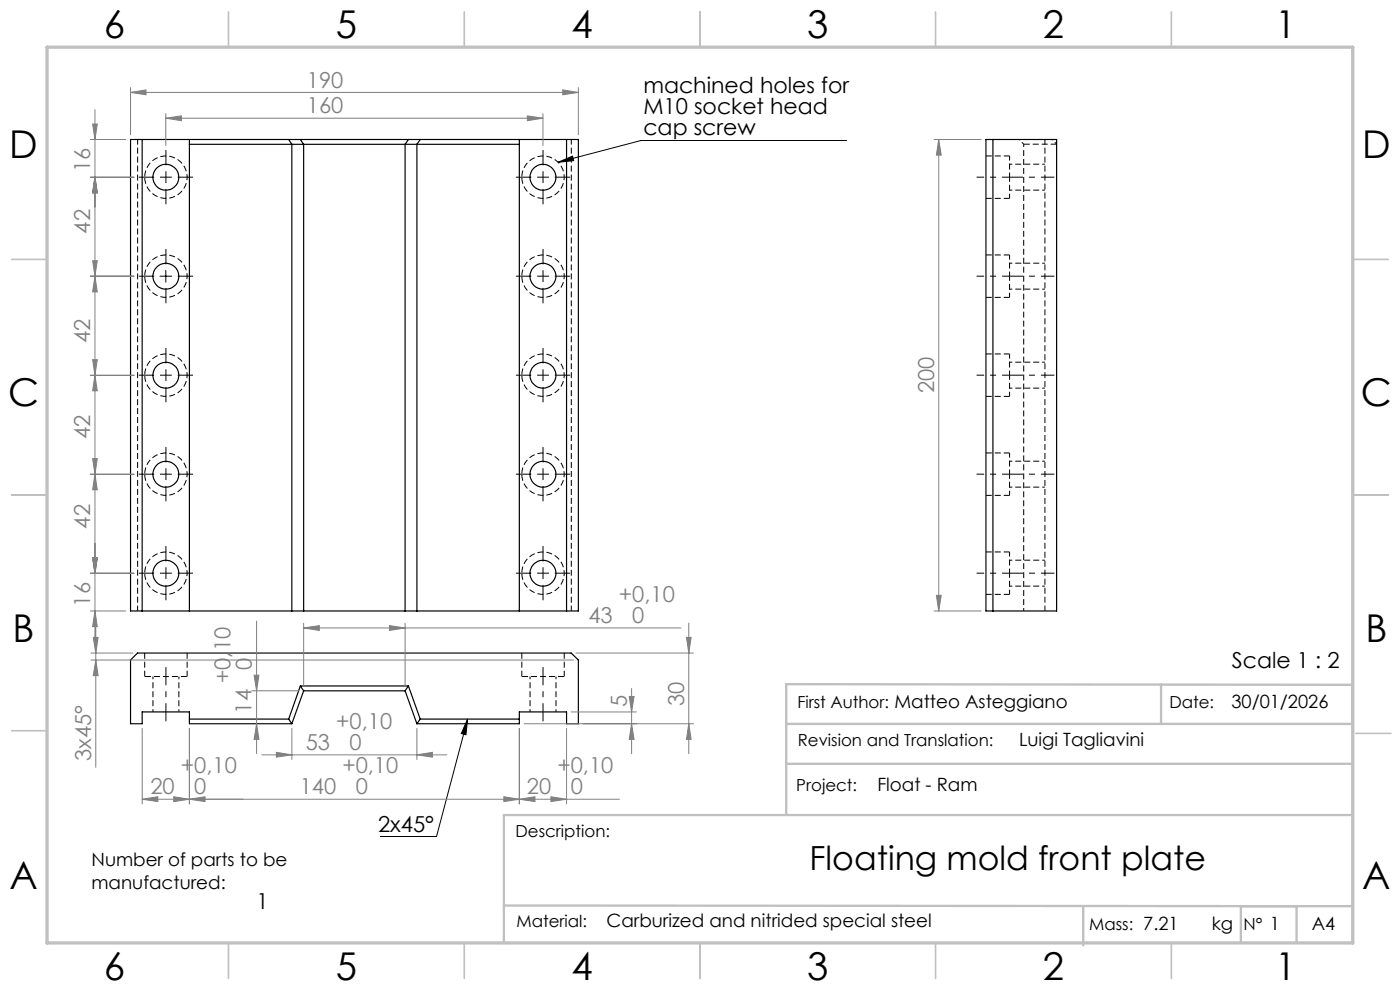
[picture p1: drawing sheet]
<svg xmlns="http://www.w3.org/2000/svg" width="297mm" height="210mm" viewBox="0 0 297 210" stroke-linecap="round" stroke-linejoin="round" font-family="sans-serif">
<path d="M30.7 37.6a4.5 4.5 0 0 1 6.6-4 4.5 4.5 0 0 1 .5 7.6 4.5 4.5 0 0 1-7.1-3v-.6M110.7 37.6a4.5 4.5 0 0 1 6.6-4 4.5 4.5 0 0 1 .5 7.6 4.5 4.5 0 0 1-7.1-3v-.6M30.7 58.6a4.5 4.5 0 0 1 6.6-4 4.5 4.5 0 0 1 .5 7.6 4.5 4.5 0 0 1-7.1-3v-.6M110.7 58.6a4.5 4.5 0 0 1 6.6-4 4.5 4.5 0 0 1 .5 7.6 4.5 4.5 0 0 1-7.1-3v-.6M30.7 79.6a4.5 4.5 0 0 1 6.6-4 4.5 4.5 0 0 1 .5 7.6 4.5 4.5 0 0 1-7.1-3v-.6M110.7 79.6a4.5 4.5 0 0 1 6.6-4 4.5 4.5 0 0 1 .5 7.6 4.5 4.5 0 0 1-7.1-3v-.6M30.7 100.6a4.5 4.5 0 0 1 6.6-4 4.5 4.5 0 0 1 .5 7.6 4.5 4.5 0 0 1-7.1-3v-.6M110.7 100.6a4.5 4.5 0 0 1 6.6-4 4.5 4.5 0 0 1 .5 7.6 4.5 4.5 0 0 1-7.1-3v-.6M30.7 121.6a4.5 4.5 0 0 1 6.6-4 4.5 4.5 0 0 1 .5 7.6 4.5 4.5 0 0 1-7.1-3v-.6M110.7 121.6a4.5 4.5 0 0 1 6.6-4 4.5 4.5 0 0 1 .5 7.6 4.5 4.5 0 0 1-7.1-3v-.6" fill="none" stroke="#000" stroke-width=".21" stroke-dasharray="1.3 .6" stroke-dashoffset="-.2" stroke-linecap="butt"/>
<path d="M121.2 29.6v100M221.7 29.6v100M29.2 129.6v-100" fill="none" stroke="#000" stroke-width=".21" stroke-dasharray="1.3 .6" stroke-dashoffset=".2" stroke-linecap="butt"/>
<g fill="none" stroke="#000" stroke-width=".25">
<path d="M27.7 29.6h95v100h-95zM30.2 29.6v100M40.2 30.6h70M40.2 29.6v100M61.2 29.6l.7 1v99M63.7 29.6l.7 1v99M86.6 29.6l-.7 1v99M89.1 29.6l-.7 1v99M110.2 29.6v100M120.2 29.6v100M209.2 29.6h15v100h-15zM210.6 29.6v100"/>
<path d="M40.2 152.5h21M61.2 152.5l.7 1M61.9 153.5h-21.7v-2.5h-10v2.5h-2.5v-13.5l1.5-1.5h92l1.5 1.5v13.5h-2.5v-2.5h-10v2.5h-21.8M63.7 145.5h22.9M63.7 145.5l-2.5 7M63.7 145.5l.7 1M64.4 146.5l-2.5 7M64.4 146.5h21.5M85.9 146.5l2.5 7M86.6 145.5l2.5 7M86.6 145.5l-.7 1M89.1 152.5h21.1"/>
<path d="M89.1 152.5l-.7 1"/>
<circle cx="35.2" cy="37.6" r="2.75"/>
<circle cx="115.2" cy="37.6" r="2.75"/>
<circle cx="35.2" cy="58.6" r="2.75"/>
<circle cx="115.2" cy="58.6" r="2.75"/>
<circle cx="35.2" cy="79.6" r="2.75"/>
<circle cx="115.2" cy="79.6" r="2.75"/>
<circle cx="35.2" cy="100.6" r="2.75"/>
<circle cx="115.2" cy="100.6" r="2.75"/>
<circle cx="35.2" cy="121.6" r="2.75"/>
<circle cx="115.2" cy="121.6" r="2.75"/>
</g>
<path d="M30.7 143.5h9M110.7 143.5h9" fill="none" stroke="#000" stroke-width=".21" stroke-dasharray="1.3 .6" stroke-dashoffset="-.1" stroke-linecap="butt"/>
<g fill="none" stroke="#000" stroke-width=".21" stroke-dasharray="1.3 .6" stroke-linecap="butt">
<path d="M214.2 33.1h-5M217.2 30.6h7M209.2 42.1h5M214.2 54.1h-5M209.2 63.1h5M214.2 75.1h-5M209.2 84.1h5M214.2 96.1h-5M209.2 105.1h5M214.2 117.1h-5M30.7 138.5v5M110.7 138.5v5"/>
<path d="M209.2 126.1h5M39.7 143.5v-5M119.7 143.5v-5"/>
</g>
<g fill="none" stroke="#000" stroke-width=".21" stroke-dasharray="1.3 .6" stroke-dashoffset=".7" stroke-linecap="butt">
<path d="M217.2 30.6l-1-1M217.2 30.6v99M221.7 34.8h-7.5M224.2 30.6l-1-1M214.2 40.3h7.5M221.7 55.8h-7.5M214.2 61.3h7.5M221.7 76.8h-7.5M214.2 82.3h7.5M221.7 97.8h-7.5M214.2 103.3h7.5M221.7 118.8h-7.5"/>
<path d="M214.2 124.3h7.5M32.4 143.5v7.5M37.9 151v-7.5M112.4 143.5v7.5M117.9 151v-7.5"/>
</g>
<path d="M214.2 37.6v-4.5M214.2 58.6v-4.5M214.2 42.1v-4.5M214.2 63.1v-4.5M214.2 79.6v-4.5M214.2 84.1v-4.5M214.2 100.6v-4.5M214.2 105.1v-4.5M214.2 121.6v-4.5M214.2 126.1v-4.5" fill="none" stroke="#000" stroke-width=".21" stroke-dasharray="1.3 .6" stroke-dashoffset=".3" stroke-linecap="butt"/>
<path d="M118.4 34.4l3.1-1.3 .2 1zM179.6 29.8h-43.6l-17.6 4.6M33.9 58.6h2.5M35.2 57.4v2.5M99.2 152.5l-.4 3.3-.9-.2zM99.2 152.5l-6.6 24.9h-11.9" fill="none" stroke="#000" stroke-width=".21"/>
<g fill="none" stroke="#808080" stroke-width=".21">
<path d="M27.7 19.6l3.3-.5v1zM27.7 18.6v10M27.7 19.6h95M119.4 19.1l3.3 .5-3.3 .5zM122.7 18.6v10M19.2 29.6h7.5M19.2 37.6h9.2M19.6 26.3h1l-.5 3.3zM20.1 37.6l.5 3.3h-1zM20.1 23.2v112.8M35.2 25.1l3.3-.5v1zM35.2 24.1v6.8"/>
<path d="M35.2 25.1h80M111.9 24.6l3.3 .5-3.3 .5zM115.2 24.1v6.8M198.2 29.6h9.9M199.1 29.6l.6 3.3h-1.1zM199.1 29.6v100M19.2 58.6h9.2M19.6 55.3h1l-.5 3.3zM20.1 58.6l.5 3.3h-1zM19.2 79.6h9.2M19.6 76.3h1l-.5 3.3zM20.1 79.6l.5 3.3h-1z"/>
<path d="M19.6 97.3h1l-.5 3.3zM19.2 100.6h9.2M19.6 118.3h1l-.5 3.3zM20.1 100.6l.5 3.3h-1zM19.2 129.6h7.5M19.2 121.6h9.2M19.3 138.5h8.9M19.8 135.2h1l-.5 3.3zM20.1 129.6l.5 3.3h-1zM20.3 132.2v30.6M54.4 131.8v28.1M64.4 133.2l3.3-.5v1z"/>
<path d="M64.4 132.2v13.3M64.4 133.2h80.1M82.6 132.7l3.3 .5-3.3 .5zM85.9 132.2v13.3M122.2 138.5h24.9M145.6 135.2h1l-.5 3.3zM146.1 132.2v27.7M198.2 129.6h9.9M198.6 126.3h1.1l-.6 3.3zM19.3 140h102.4M20.3 140l.5 3.3h-1zM30.2 154.5v16"/>
<path d="M40.2 154.5v16M53.4 146.5h10M53.9 143.2h1l-.5 3.3zM54.4 153.5l.5 3.3h-1zM58.6 159.6l3.3 .5-3.3 .5zM61.9 154.5v6.6M88.4 154.5v6.6M110.2 154.5v16M111.2 153.5h35.9M120.2 154.5v16M121.2 151h13.8M133.5 147.7h1l-.5 3.3z"/>
<path d="M134 153.5l.5 3.3h-1zM134 146v13.9M146.1 153.5l.5 3.3h-1zM30.2 169.5l3.3-.5v1zM30.2 169.5h101.2M36.9 169l3.3 .5-3.3 .5zM40.2 169.5l3.3-.5v1zM55.6 160.1h39.2M88.4 160.1l3.3-.5v1zM106.9 169l3.3 .5-3.3 .5zM110.2 169.5l3.3-.5v1zM116.9 169l3.3 .5-3.3 .5z"/>
</g>
<g fill="none" stroke="#000" stroke-width=".21" stroke-dasharray="15.2 1.3 1.3 1.3" stroke-linecap="butt">
<path d="M32.7 37.6h-3.3M35.2 37.6v-1.3M35.2 37.6h-1.3M35.2 37.6v1.2M35.2 37.6h1.2M35.2 35.1v-3.3M37.7 37.6h3.2M112.7 37.6h-3.3M115.2 37.6v-1.3M115.2 37.6h-1.3M115.2 37.6v1.2M115.2 37.6h1.2"/>
<path d="M115.2 35.1v-3.3M117.7 37.6h3.2M32.7 58.6h-3.3M35.2 56.1v-3.3M35.2 40.1v3.2M37.7 58.6h3.2M112.7 58.6h-3.3M115.2 40.1v3.2M115.2 58.6v-1.3M115.2 58.6h-1.3M115.2 58.6v1.2M115.2 58.6h1.2"/>
<path d="M115.2 56.1v-3.3M117.7 58.6h3.2M32.7 79.6h-3.3M35.2 61.1v3.2M35.2 79.6v-1.3M35.2 79.6h-1.3M35.2 79.6v1.2M35.2 79.6h1.2M35.2 77.1v-3.3M37.7 79.6h3.2M112.7 79.6h-3.3M115.2 61.1v3.2"/>
<path d="M115.2 79.6v-1.3M115.2 79.6h-1.3M115.2 79.6v1.2M115.2 79.6h1.2M115.2 77.1v-3.3M117.7 79.6h3.2M35.2 82.1v3.2M35.2 98.1v-3.3M115.2 82.1v3.2M115.2 98.1v-3.3M32.7 100.6h-3.3M35.2 100.6v-1.3"/>
<path d="M35.2 100.6h-1.3M35.2 100.6v1.2M35.2 100.6h1.2M35.2 103.1v3.2M35.2 119.1v-3.3M37.7 100.6h3.2M112.7 100.6h-3.3M115.2 100.6v-1.3M115.2 100.6h-1.3M115.2 100.6v1.2M115.2 100.6h1.2M115.2 103.1v3.2"/>
<path d="M115.2 119.1v-3.3M117.7 100.6h3.2M32.7 121.6h-3.3M35.2 121.6v-1.3M35.2 121.6h-1.3M35.2 121.6v1.2M35.2 121.6h1.2M35.2 124.1v3.2M37.7 121.6h3.2M112.7 121.6h-3.3M115.2 121.6v-1.3M115.2 121.6h-1.3"/>
<path d="M115.2 121.6v1.2M115.2 121.6h1.2M115.2 124.1v3.2M117.7 121.6h3.2"/>
</g>
<path d="M35.2 153v-11.5M115.2 153v-11.5" fill="none" stroke="#000" stroke-width=".21" stroke-dasharray="15.2 1.3 1.3 1.3" stroke-dashoffset="11.4" stroke-linecap="butt"/>
<path d="M223.7 37.6h-9.5M223.7 58.6h-9.5M223.7 79.6h-9.5M223.7 100.6h-9.5M223.7 121.6h-9.5" fill="none" stroke="#000" stroke-width=".21" stroke-dasharray="15.2 1.3 1.3 1.3" stroke-dashoffset="12.4" stroke-linecap="butt"/>
<path d="M214.2 37.6h-7M214.2 58.6h-7M214.2 79.6h-7M214.2 100.6h-7M214.2 121.6h-7" fill="none" stroke="#000" stroke-width=".21" stroke-dasharray="15.2 1.3 1.3 1.3" stroke-dashoffset="13.6" stroke-linecap="butt"/>
<g fill="none" stroke="#c0c0c0" stroke-width=".35">
<path d="M48.5 2.5v7.5M98.5 2.5v7.5M148.5 2.5v7.5M198.5 2.5v7.5M248.5 2.5v7.5M2.5 55h7.5M287 55h7.5M2.5 105h7.5M287 105h7.5M2.5 155h7.5M287.6 155.6h7.5M48.5 200v7.5"/>
<path d="M98.5 200v7.5M148.5 200v7.5M198.5 200v7.5M248.5 200v7.5"/>
</g>
<path d="M166.8 153.6h120.1v-8.3l-120.1-.2v27.8M246.3 145.2v8.4M166.8 162h120.1M286.9 172.9h-180v27.1M106.9 192.1l168.2 .1v7.7M229.8 192.2v8.3M286.9 192.2h-23.7v7.7" fill="none" stroke="#c0c0c0" stroke-width=".5"/>
<path d="M10 10h277v190h-277z" fill="none" stroke="#c0c0c0" stroke-width=".7"/>
<path d="M118.4 34.4l3.1-1.3 .2 1zM99.2 152.5l-.4 3.3-.9-.2z" fill="#000"/>
<g fill="#808080">
<path d="M82.6 132.7l3.3 .5-3.3 .5zM64.4 133.2l3.3-.5v1z"/>
<path d="M35.2 25.1l3.3-.5v1zM111.9 24.6l3.3 .5-3.3 .5zM27.7 19.6l3.3-.5v1zM119.4 19.1l3.3 .5-3.3 .5zM58.6 159.6l3.3 .5-3.3 .5zM88.4 160.1l3.3-.5v1z"/>
<path d="M110.2 169.5l3.3-.5v1zM116.9 169l3.3 .5-3.3 .5z"/>
<path d="M54.4 153.5l.5 3.3h-1zM53.9 143.2h1l-.5 3.3zM198.6 126.3h1.1l-.6 3.3zM199.1 29.6l.6 3.3h-1.1z"/>
<path d="M19.6 26.3h1l-.5 3.3zM20.1 37.6l.5 3.3h-1zM20.1 37.6l.5 3.3h-1zM19.6 55.3h1l-.5 3.3zM20.1 58.6l.5 3.3h-1zM19.6 76.3h1l-.5 3.3zM20.1 79.6l.5 3.3h-1zM19.6 97.3h1l-.5 3.3zM20.1 100.6l.5 3.3h-1zM19.6 118.3h1l-.5 3.3zM19.6 118.3h1l-.5 3.3zM20.1 129.6l.5 3.3h-1zM145.6 135.2h1l-.5 3.3zM146.1 153.5l.5 3.3h-1zM19.8 135.2h1l-.5 3.3zM20.3 140l.5 3.3h-1zM133.5 147.7h1l-.5 3.3zM134 153.5l.5 3.3h-1z"/>
<path d="M40.2 169.5l3.3-.5v1zM106.9 169l3.3 .5-3.3 .5z"/>
<path d="M30.2 169.5l3.3-.5v1zM36.9 169l3.3 .5-3.3 .5z"/>
</g>
<g font-size="8.1">
<text x="22" y="8">6</text>
<text x="71.2" y="8">5</text>
<text x="121.2" y="8">4</text>
<text x="171.2" y="8">3</text>
<text x="221.2" y="8">2</text>
<text x="270.5" y="8">1</text>
<text x="2" y="33.6">D</text>
<text x="289" y="33.6">D</text>
<text x="1.7" y="86.1">C</text>
<text x="288.7" y="86.1">C</text>
<text x="2.7" y="136.1">B</text>
<text x="289.7" y="136.1">B</text>
<text x="2" y="188.6">A</text>
<text x="289" y="188.6">A</text>
<text x="22" y="208">6</text>
<text x="71.2" y="208">5</text>
<text x="121.2" y="208">4</text>
<text x="171.2" y="208">3</text>
<text x="221.2" y="208">2</text>
<text x="270.5" y="208">1</text>
</g>
<text font-size="7.1" x="171.7" y="184.5">Floating mold front plate</text>
<g font-size="4.7" fill="#808080">
<text x="65.1" y="18.6">190</text>
<text x="65.1" y="24.1">160</text>
<text x="19.1" y="36.5" transform="rotate(-90 19.1 36.5)">16</text>
<text x="19.1" y="49.5" transform="rotate(-90 19.1 49.5)">42</text>
<text x="19.1" y="72.9" transform="rotate(-90 19.1 72.9)">42</text>
<text x="198.2" y="83.5" transform="rotate(-90 198.2 83.5)">200</text>
<text x="19.1" y="93.1" transform="rotate(-90 19.1 93.1)">42</text>
<text x="19.1" y="112.1" transform="rotate(-90 19.1 112.1)">42</text>
<text x="19.1" y="128.7" transform="rotate(-90 19.1 128.7)">16</text>
<text x="131.3" y="127.7">+0,10</text>
<text x="124.8" y="132.1">43</text>
<text x="134.1" y="132.2">0</text>
<text x="53.4" y="142.1" transform="rotate(-90 53.4 142.1)">0</text>
<text x="48.9" y="144.9" transform="rotate(-90 48.9 144.9)">+0,10</text>
<text x="133" y="149.9" transform="rotate(-90 133 149.9)">5</text>
<text x="145.1" y="149.8" transform="rotate(-90 145.1 149.8)">30</text>
<text x="53.4" y="151.4" transform="rotate(-90 53.4 151.4)">14</text>
<text x="71.3" y="154.6">+0,10</text>
<text x="19.3" y="161.4" transform="rotate(-90 19.3 161.4)">3x45°</text>
<text x="64.9" y="159">53</text>
<text x="74.2" y="159.1">0</text>
<text x="38.4" y="164">+</text>
<text x="41.2" y="164">0,10</text>
<text x="72.6" y="164">+0,10</text>
<text x="118.2" y="164">+</text>
<text x="121.1" y="164">0,10</text>
<text x="31.9" y="168.4">20</text>
<text x="41.2" y="168.5">0</text>
<text x="63.6" y="168.4">140</text>
<text x="75.5" y="168.5">0</text>
<text x="111.8" y="168.4">20</text>
<text x="121.1" y="168.5">0</text>
</g>
<g font-size="4.7">
<text x="136.5" y="19.7">machined holes for</text>
<text x="136.5" y="24.2">M10 socket head</text>
<text x="136.5" y="28.7">cap screw</text>
<text x="261.3" y="141.6">Scale 1 : 2</text>
<text x="80.2" y="176.4">2x45°</text>
<text x="54.4" y="192.8">1</text>
</g>
<g font-size="3.9">
<text x="261.2" y="150.2">30/01/2026</text>
<text x="216.2" y="158.3">Luigi Tagliavini</text>
<text x="186.1" y="167.8">Float - Ram</text>
<text x="19.4" y="183.7">Number of parts to be</text>
<text x="19.4" y="188.6">manufactured:</text>
<text x="128.7" y="196.7">Carburized and nitrided special steel</text>
<text x="257.1" y="197.3">kg</text>
<text x="278.3" y="197.4">A4</text>
</g>
<g font-size="3.5">
<text x="169.2" y="150.1">First Author: Matteo Asteggiano</text>
<text x="248.1" y="150.1">Date:</text>
<text x="169.3" y="158.3">Revision and Translation:</text>
<text x="168.9" y="167.8">Project:</text>
<text x="109.4" y="177.5">Description:</text>
<text x="109.6" y="196.7">Material:</text>
<text x="231.1" y="197.3">Mass: 7.21</text>
<text x="263.8" y="197.3">N° 1</text>
</g>
</svg>
